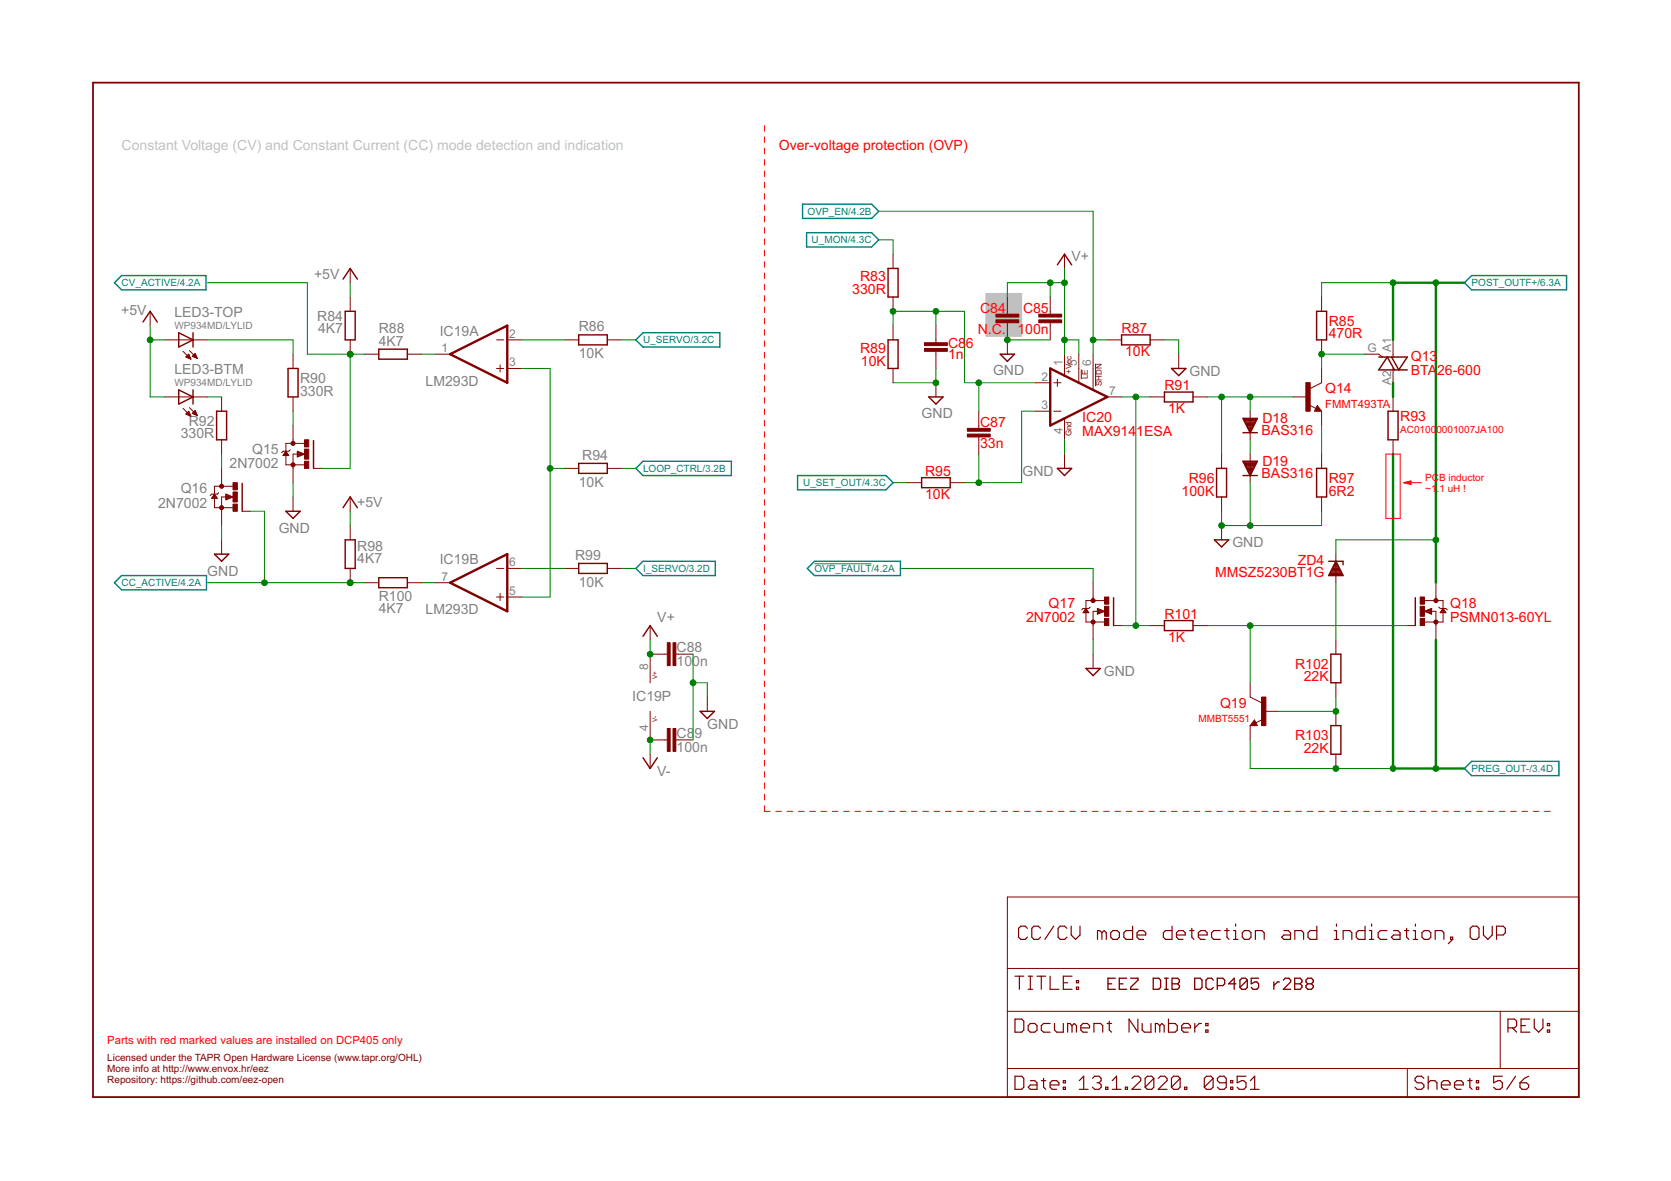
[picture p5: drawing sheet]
<svg xmlns="http://www.w3.org/2000/svg" width="297mm" height="210mm" viewBox="0 0 297 210" stroke-linecap="round" stroke-linejoin="round" font-family="sans-serif">
<path d="M175.3 52.2h6.3v7.6h-6.3z" fill="#c0c0c0" stroke="#c0c0c0" stroke-width=".18"/>
<g fill="none" stroke="#800000" stroke-width=".21">
<path d="M180.4 173.5h1.6M181.2 173.5v2.3M182.6 165l-.4-.4h-.7l-.4 .4v1.6l.4 .4h.7l.4-.4M182.8 173.5h.8M182.8 175.8h.8M183.2 173.5v2.3M184.3 173.5h1.6M185 165l-.4-.4h-.8l-.4 .4v1.6l.4 .4h.8l.4-.4M185.1 173.5v2.3M186.7 173.5v2.3h1.5M187.3 164.6l-1.6 2.4M189 174.7h.8"/>
<path d="M189.7 165l-.4-.4h-.8l-.4 .4v1.6l.4 .4h.8l.4-.4M190.4 164.6v1.6l.8 .8 .8-.8v-1.6M190.6 173.5h-1.6v2.3h1.6M191.3 175.5h.4v.3h-.4zM191.3 174.3h.4v.4h-.4zM195.9 165.8l-.4-.4h-.4v1.6M195.9 165.8v1.2M195.9 165.8l.4-.4 .4 .4v1.2M197.4 165.8l.4-.4h.8l.4 .4v.8l-.4 .4h-.8l-.4-.4zM201.3 164.6v2.4h-1.1l-.4-.4v-.8l.4-.4h1.1M202.1 166.2h1.6v-.4l-.4-.4h-.8l-.4 .4v.8l.4 .4h.8M208.3 164.6v2.4h-1.1l-.4-.4v-.8l.4-.4h1.1"/>
<path d="M209.1 166.2h1.6v-.4l-.4-.4h-.8l-.4 .4v.8l.4 .4h.8M211.5 165.4h.7M211.9 165v1.6l.3 .4M213 166.2h1.6v-.4l-.4-.4h-.8l-.4 .4v.8l.4 .4h.8M216.9 165.4h-1.1l-.4 .4v.8l.4 .4h1.1M217.7 165.4h.8M218.1 165v1.6l.4 .4M219.3 167h.7M219.3 165.4h.3v1.6M219.6 164.2v.4M220.8 165.8l.4-.4h.8l.4 .4v.8l-.4 .4h-.8l-.4-.4zM223.2 167v-1.6h1.1l.4 .4v1.2"/>
<path d="M228.2 165.4h.8l.4 .4v1.2h-1.2l-.4-.4 .4-.4h1.2M230.2 167v-1.6h1.2l.3 .4v1.2M234.1 164.6v2.4h-1.2l-.4-.4v-.8l.4-.4h1.2M237.2 167h.8M237.2 165.4h.4v1.6M237.6 164.2v.4M238.8 167v-1.6h1.1l.4 .4v1.2M242.7 164.6v2.4h-1.2l-.4-.4v-.8l.4-.4h1.2M243.4 167h.8M243.4 165.4h.4v1.6M243.8 164.2v.4M246.5 165.4h-1.1l-.4 .4v.8l.4 .4h1.1"/>
<path d="M247.7 165.4h.8l.4 .4v1.2h-1.2l-.4-.4 .4-.4h1.2M249.7 165.4h.7M250 165v1.6l.4 .4M251.2 167h.8M251.2 165.4h.4v1.6M251.6 164.2v.4M252.8 165.8l.4-.4h.8l.3 .4v.8l-.3 .4h-.8l-.4-.4zM255.1 167v-1.6h1.2l.4 .4v1.2M257.9 166.6h.3v.4h-.3zM258.2 167l-.7 .7M261.3 165l.4-.4h.8l.4 .4v1.6l-.4 .4h-.8l-.4-.4zM263.7 164.6v1.6l.8 .8 .8-.8v-1.6"/>
<path d="M266 166.2h1.2l.4-.4v-.8l-.4-.4h-1.2v2.4M180.4 181.1h1.2l.4 .4v1.6l-.4 .4h-1.2zM180.4 191.3h1.2l.4 .4v1.5l-.4 .4h-1.2zM182.8 182.3l.4-.4h.7l.4 .4v.8l-.4 .4h-.7l-.4-.4zM183.2 192.1h.7l.4 .3v1.2h-1.1l-.4-.4 .4-.4h1.1M185.1 192.1h.8M185.5 191.7v1.5l.4 .4M186.7 192.8h1.5v-.4l-.4-.3h-.8l-.3 .3v.8l.3 .4h.8M186.7 181.9h-1.2l-.4 .4v.8l.4 .4h1.2M187.5 181.9v1.2l.3 .4h1.2v-1.6M189 193.2h.4v.4h-.4zM189 192.1h.4v.3h-.4z"/>
<path d="M190.6 182.3l-.4-.4h-.4v1.6M190.6 182.3l.4-.4 .3 .4v1.2M190.6 182.3v1.2M191.9 193.6h1.5M191.9 192.1l.7-.8v2.3M192.1 182.7h1.6v-.4l-.4-.4h-.8l-.4 .4v.8l.4 .4h.8M194.2 191.7l.4-.4h.8l.3 .4v.4l-.3 .3M194.5 183.5v-1.6h1.1l.4 .4v1.2M195 192.4h.4M195.4 192.4l.3 .4v.4l-.3 .4h-.8l-.4-.4M196.5 193.2h.4v.4h-.4zM196.8 181.9h.8"/>
<path d="M197.2 181.5v1.6l.4 .4M197.7 193.6h1.6M197.7 192.1l.8-.8v2.3M200 193.2h.4v.4h-.4zM201.2 191.7l.4-.4h.8l.4 .4v.4l-1.6 1.5h1.6M202.3 181.1v2.4l-1.6-2.4v2.4M203 181.9v1.2l.4 .4h1.2v-1.6M205.1 191.7v1.5l-.4 .4h-.8l-.3-.4M205.1 191.7l-.4-.4h-.8l-.3 .4v1.5M205.1 191.7l-1.5 1.5M205.9 191.7l.4-.4h.8l.4 .4v.4l-1.6 1.5h1.6M206.2 182.3l-.4-.4h-.4v1.6"/>
<path d="M206.2 182.3v1.2M206.2 182.3l.3-.4 .4 .4v1.2M207.7 181.1v2.4h1.2l.4-.4v-.8l-.4-.4h-1.2M209.8 191.7v1.5l-.4 .4h-.8l-.4-.4M209.8 191.7l-.4-.4h-.8l-.4 .4v1.5M209.8 191.7l-1.6 1.5M210.1 182.7h1.5v-.4l-.4-.4h-.8l-.3 .4v.8l.3 .4h.8M210.6 193.2h.4v.4h-.4zM212.4 181.9v1.6M213.6 181.9h-.4l-.8 .8M214.3 183.1h.4v.4h-.4zM214.3 181.9h.4v.4h-.4z"/>
<path d="M215.6 191.7v1.5l-.4 .4h-.7l-.4-.4M215.6 191.7l-.4-.4h-.7l-.4 .4v1.5M215.6 191.7l-1.5 1.5M218 192.4h-1.2l-.4-.3v-.4l.4-.4h.8l.4 .4v1.5l-.4 .4h-.8l-.4-.4M218.8 193.2h.3v.4h-.3zM218.8 192.1h.3v.3h-.3zM221.5 191.3h-1.6v1.1l.8-.3h.4l.4 .3v.8l-.4 .4h-.8l-.4-.4M222.3 193.6h1.5M222.3 192.1l.7-.8v2.3M253.1 191.7l-.4-.4h-.8l-.4 .4v.4l.4 .3h.8l.4 .4v.4l-.4 .4h-.8l-.4-.4M253.9 192.4l.4-.3h.8l.3 .3v1.2M253.9 191.3v2.3"/>
<path d="M256.2 192.8h1.6v-.4l-.4-.3h-.8l-.4 .3v.8l.4 .4h.8M258.6 192.8h1.5v-.4l-.4-.3h-.7l-.4 .3v.8l.4 .4h.7M260.9 192.1h.8M261.3 191.7v1.5l.4 .4M262.4 193.2h.4v.4h-.4zM262.4 192.1h.4v.3h-.4zM267.1 191.3h-1.6v1.1l.8-.3h.4l.4 .3v.8l-.4 .4h-.8l-.4-.4M268.1 182.7h1.1l.4-.4v-.8l-.4-.4h-1.1v2.4M268.8 182.7l.8 .8M269.4 191.3l-1.6 2.3M270.2 192.4h1.2l.3 .4v.4l-.3 .4h-.8l-.4-.4zM270.4 182.3h.8"/>
<path d="M271.7 191.3l-.7 .4-.8 .7M271.9 181.1h-1.5v2.4h1.5M272.7 181.1v1.6l.8 .8 .8-.8v-1.6M275.1 183.1h.4v.4h-.4zM275.1 181.9h.4v.4h-.4z"/>
</g>
<path d="M16.5 14.7h264.1v180.3h-264.1z" fill="none" stroke="#800000" stroke-width=".32"/>
<g fill="none" stroke="#800000" stroke-width=".18">
<path d="M26.7 55.3v2.6M62.3 47.7v2.5M62.3 52.8v2.5M158.7 45.2v2.5M158.7 52.8v2.5M158.7 57.9v2.5M166.4 57.9v3M179.1 52.8v3M179.1 57.4v5.5M186.7 52.8v3M186.7 57.4v3M189.2 45.2v2.5"/>
<path d="M234.9 52.8v2.5M29.2 60.4h7.7M29.2 70.5h7.7M32.5 62.4l1.4 1.4M32.5 72.6l1.4 1.4M33 63.5l.5-.6 .4 .9zM33 73.6l.5-.5 .4 .9zM33.1 63.4h.6M33.1 73.5h.6M33.1 73.7h.7M33.2 63.5h.6M33.2 63.3h.5"/>
<path d="M33.2 73.4h.5M33.3 63.2h.3M33.4 73.3h.2M33.4 73.8h.4M33.4 63h.2M33.5 63.6h.3M33.5 73.2h.1M33.7 62.3l1.4 1.4M33.7 72.5l1.4 1.4M33.7 73.9h.2M33.8 63.8h.1M34.2 63.3l.5-.5 .4 .9z"/>
<path d="M34.2 73.5l.5-.5 .4 .9zM34.2 63.3h.7M34.2 73.4h.7M34.3 73.5h.6M34.4 63.4h.5M34.4 63.2h.4M34.4 73.3h.4M34.5 63h.3M34.5 73.2h.3M34.6 62.9h.1M34.6 73.7h.4M34.6 73h.1"/>
<path d="M34.6 63.5h.4M34.9 73.8h.1M34.9 63.6h.2M39.4 70.5v2.6M39.4 78.2v2.5M51.6 79.9l-.3 .3h-1l-.2 .3M52.1 62.9v2.6M52.1 70.5v2.6M52.1 75.6v3.2M54.1 78.8h-3.3v3.8h3.3M62.3 60.4v2.5M64.8 62.9h2.5"/>
<path d="M72.4 62.9h2.6M77.5 62.9h2.5M88.3 60.4h1.2M88.3 65.5h1.2M88.9 64.9v1.2M90.2 60.4h2.5M90.2 65.5h2.5M100.3 60.4h2.6M107.9 60.4h2.6M158.7 65.5v2.5M166.4 62.4v3.1M166.4 68v2.5"/>
<path d="M174 73.1v3M174 77.7v3M184.1 73.1h2.6M184.1 68h2.6M187.3 73.1h1.3M187.3 68h1.3M188 67.4v1.3M189.2 62.9v3.9M189.2 74.4v3.8M191.8 62.9v5.1M192.2 65.7v1.7M194.3 62.9v6.4"/>
<path d="M194.8 64.6v4.1M196.8 60.4h2.6M196.8 70.5h2.6M204.4 60.4h2.6M204.4 70.5h2.6M209.5 62.9v2.6M212.1 70.5h2.5M222.2 73.1v5.1M229.8 70.5h2.6M232.7 72l1.2 .6M234.2 72.1l.7 1h-1.2zM234.9 65.5v2.5l-2 1"/>
<path d="M234.9 60.4v2.5M234.9 73.1v2.5M242.5 62.9h2.6l.6 .6M247.6 60.4v3.1M247.6 65.5v2.5M247.6 70.5v2.6M247.6 78.2v2.5M37.7 88.5h.9M37.8 88.4h.7M37.8 88.2h.6M37.9 88.1h.4M38 88h.2"/>
<path d="M38.1 87.9h.1M38.1 87.8l.5 .8h-1zM38.9 87.6l-.3 .2h-1l-.2 .3M39.4 83.2v3.2M39.4 95.9v2.6M40.2 87.8l1.2 .5-1.2 .5zM40.2 88.7h.2M40.2 88.6h.5M40.2 88.5h.8M40.2 88.4h1.1M40.2 88.2h1M40.2 88.1h.7"/>
<path d="M40.2 88h.4M40.2 87.9h.1M40.3 88.3h-.9v5.1M41.4 86.4h-3.3v3.8h3.3M43.1 90.9h1.4M50.4 80.9h.9M50.4 80.8h.8M50.5 80.6h.6M50.6 80.5h.4M50.7 80.4h.2M50.8 80.3h.1M50.8 80.2l.5 .8h-1z"/>
<path d="M52.1 88.3v2.6M52.9 80.2l1.2 .5-1.2 .5zM52.9 81.1h.2M52.9 81h.5M52.9 80.9h.8M52.9 80.8h1.1M52.9 80.6h1M52.9 80.5h.7M52.9 80.4h.4M52.9 80.3h.1M53 80.7h-.9v5.1M55.7 83.2h1.5"/>
<path d="M62.3 88.3v2.6M62.3 93.4v2.5M100.3 83.2h2.6M107.9 83.2h2.6M161.3 85.8h2.5M168.9 85.8h2.5M189.2 80.7v2.5M217.1 80.7v2.5M217.1 88.3v2.6M217.1 93.4v2.5M222.2 80.7v5.1M234.9 80.7v2.5"/>
<path d="M234.9 88.3v2.6M237.5 98.5v5.1M62.3 101v2.6M64.8 103.6h2.5M72.4 103.6h2.6M77.5 103.6h2.5M88.3 101h1.2M88.3 106.1h1.2M88.9 105.5v1.2M90.2 101h2.5M90.2 106.1h2.5M100.3 101h2.6"/>
<path d="M107.9 101h2.6M115.6 111.2v2.5M118.6 116.3h-3v5M120.1 116.3h3.1M192.6 108.9h.9M192.6 108.8h.8M192.7 108.6h.7M192.8 108.5h.5M192.9 108.4h.3M193 108.3h.1M193 108.1l.5 .8h-1zM193.8 107.9l-.3 .2h-1l-.2 .3"/>
<path d="M194.3 103.6v3.1M194.3 116.3v2.5M195.1 108.1l1.2 .5-1.2 .6zM195.1 109.1h.1M195.1 109h.4M195.1 108.9h.7M195.1 108.8h1M195.1 108.6h1.2M195.1 108.5h.9M195.1 108.4h.6M195.1 108.3h.3M195.1 108.1h.1"/>
<path d="M195.2 108.6h-.9v5.1M196.3 106.7h-3.3v3.9h3.3M198 111.2h1.4M204.4 111.2h2.6M212.1 111.2h2.5M237.5 113.7v2.6M250.2 111.2h1.4M253.2 108.6l1.3-.5v1.1zM253.2 106.7h3.3v3.9h-3.3M253.3 108.6h1.2M253.5 108.8h1M253.6 108.5h.9"/>
<path d="M253.8 108.9h.7M253.9 108.4h.6M254.1 109h.4M254.2 108.3h.3M254.4 108.6h.8v5.1M254.4 109.1h.1M254.5 108.1h.1M255.2 103.6v3.1M255.8 107.9l.2 .2h1l.3 .3M256 108.9h1M256.1 108.8h.8M256.2 108.6h.6"/>
<path d="M256.3 108.5h.5M256.3 108.4h.4M256.4 108.3h.2M256.5 108.1l.5 .8h-1zM115.6 126.4v5.1h3M115.6 134v2.6M120.1 131.5h3.1M125.7 123.9v2.5M222.2 121.3v2.6l2.1 1M222.2 129v2.5M223 128l.5 1h-1.3zM224.5 127.8l-1.3 .7"/>
<path d="M224.8 126.4h2.5M237.5 121.3v2.6M237.5 126.4v2.6M237.5 134v2.6M179.1 159.4h101.5v35.6h-101.5zM179.1 179.7h101.5M179.1 172.1h101.5M266.7 179.7v10.2M179.1 189.9h101.5M250.2 189.9v5.1"/>
</g>
<g fill="none" stroke="#800000" stroke-width=".23">
<path d="M197 174.9h.6M198.3 173.9h-1.3v1.9h1.3M199 174.9h.6M200.3 173.9h-1.3v1.9h1.3M201 173.9h1.3v.3l-1.3 1.3v.3h1.3M205 173.9h1l.3 .3v1.3l-.3 .3h-1zM207 173.9h.7M207 175.8h.7M207.3 173.9v1.9M208.3 173.9h1l.4 .3v.3l-.4 .4 .4 .3v.3l-.4 .3h-1zM208.3 174.9h1M212.4 173.9h1l.3 .3v1.3l-.3 .3h-1z"/>
<path d="M215.7 174.2l-.3-.3h-.7l-.3 .3v1.3l.3 .3h.7l.3-.3M216.4 175.2h1l.3-.3v-.7l-.3-.3h-1v1.9M219.7 174.9h-1.3l1-1v1.9M221.7 174.2l-.3-.3h-.7l-.3 .3v1.3M221.7 174.2v1.3l-.3 .3h-.7l-.3-.3M221.7 174.2l-1.3 1.3M223.7 173.9h-1.3v1l.7-.4h.3l.3 .4v.6l-.3 .3h-.6l-.4-.3M226.4 174.5v1.3M227.4 174.5h-.3l-.7 .7M228.1 174.2l.4-.3h.6l.3 .3v.3l-1.3 1.3h1.3M230.1 173.9h1l.3 .3v.3l-.3 .4 .3 .3v.3l-.3 .3h-1zM230.1 174.9h1"/>
<path d="M232.5 174.9l-.3-.4v-.3l.3-.3h.6l.3 .3v.3l-.3 .4M232.5 174.9l-.3 .3v.3l.3 .3h.6l.3-.3v-.3l-.3-.3M232.5 174.9h.6"/>
</g>
<g fill="none" stroke="#800000" stroke-width=".25">
<path d="M25.4 57.2l1.3-1.9 1.3 1.9M31.8 59.1l2.5 1.3-2.5 1.3zM34.3 59.1v2.6M61 49.6l1.3-1.9 1.2 1.9M61.4 55.3h1.7v5.1h-1.7zM102.9 59.5h5v1.8h-5zM157.9 47.7h1.7v5.1h-1.7zM188 47.1l1.2-1.9 1.3 1.9M199.4 59.5h5v1.8h-5zM234 55.3h1.8v5.1h-1.8zM31.8 69.3l2.5 1.2-2.5 1.3zM34.3 69.3v2.5"/>
<path d="M38.5 73.1h1.8v5.1h-1.8zM51.2 65.5h1.8v5h-1.8zM55.7 78.3v4.9M67.3 62.1h5.1v1.7h-5.1zM157.9 60.4h1.7v5.1h-1.7zM165.1 70.5h2.5l-1.2 1.3zM177.8 62.9h2.5l-1.2 1.3zM207 69.7h5.1v1.7h-5.1zM208.3 65.5h2.5l-1.3 1.3zM221 76.9h2.5M221 74.4h2.5l-1.3 2.5zM221.1 74.6h2.3"/>
<path d="M221.2 74.8h2.1M221.3 75h1.9M221.4 75.2h1.7M221.5 75.5h1.5M221.6 75.7h1.2M221.7 75.9h1M221.8 76.1h.8M222 76.3h.5M222.1 76.6h.3M222.2 76.8h.1M234.2 72.6l.1 .2h-.4l.3-.5 .5 .7h-.8M245.1 63.5h5.1l-1.6 2.2-1.2-2.2"/>
<path d="M246.7 73.1h1.8v5.1h-1.8zM247.9 65.7l-1.3-2.2-1.5 2.2h5.1M38.1 98.5h2.6l-1.3 1.3zM43.1 85.9v5M50.8 90.9h2.6l-1.3 1.2zM61 90.2l1.3-1.9 1.2 1.9M61.4 95.9h1.7v5.1h-1.7zM102.9 82.4h5v1.7h-5zM163.8 84.9h5.1v1.8h-5.1zM188 83.2h2.5l-1.3 1.3zM215.9 95.9h2.5l-1.3 1.3zM216.3 83.2h1.7v5.1h-1.7z"/>
<path d="M221 84.5h2.5M221 82h2.5l-1.3 2.5zM221 82.1h2.4M221.1 82.3h2.2M221.3 82.5h1.9M221.4 82.8h1.7M221.5 83h1.5M221.6 83.2h1.3M221.7 83.4h1.1M221.8 83.7h.9M221.9 83.9h.6M222 84.1h.4"/>
<path d="M222.1 84.3h.2M234 83.2h1.8v5.1h-1.8zM236.2 99.8h2.5v.6M237.4 99.9h.1M237.5 99.8l1.2 2.5h-2.5zM67.3 102.7h5.1v1.8h-5.1zM102.9 100.1h5v1.8h-5zM114.3 113.1l1.3-1.9 1.2 1.9M193 118.8h2.6l-1.3 1.3zM198 106.2v5M207 110.3h5.1v1.8h-5.1zM236.3 102.1h2.4"/>
<path d="M236.4 101.9h2.1M236.5 101.7h1.9M236.6 116.3h1.8v5h-1.8zM236.6 101.5h1.7M236.7 101.2h1.5M236.9 101h1.2M237 100.8h1M237.1 100.6h.8M237.2 100.3h.6M237.3 100.1h.3M251.6 106.2v5M114.3 134.7l1.3 1.9 1.2-1.9"/>
<path d="M124.5 126.4h2.5l-1.3 1.3zM223 128.5l-.1 .2h.3l-.2-.5-.5 .6h.7M236.6 129h1.8v5h-1.8z"/>
</g>
<g fill="#800000" stroke="#800000" stroke-width=".18">
<path d="M118.6 114.2h.5v4.1h-.5z"/>
<path d="M119.6 114.2h.5v4.1h-.5z"/>
<path d="M118.6 129.5h.5v4h-.5z"/>
<path d="M119.6 129.5h.5v4h-.5z"/>
<path d="M41.4 89.6h.8v1.3h-.8z"/>
<path d="M41.4 85.8h.8v1.3h-.8z"/>
<path d="M41.4 87.4h.8v1.8h-.8z"/>
<path d="M54.1 82h.8v1.2h-.8z"/>
<path d="M54.1 78.2h.8v1.2h-.8z"/>
<path d="M54.1 79.8h.8v1.8h-.8z"/>
<path d="M232.1 68h.8v5.1h-.8z"/>
<path d="M177 56.9h4.1v.5h-4.1z"/>
<path d="M177 55.8h4.1v.5h-4.1z"/>
<path d="M184.7 55.8h4v.5h-4z"/>
<path d="M184.7 56.9h4v.5h-4z"/>
<path d="M164.3 60.9h4.1v.5h-4.1z"/>
<path d="M164.3 61.9h4.1v.5h-4.1z"/>
<path d="M172 77.2h4v.5h-4z"/>
<path d="M172 76.1h4v.5h-4z"/>
<path d="M196.3 109.9h.8v1.3h-.8z"/>
<path d="M196.3 106.1h.8v1.3h-.8z"/>
<path d="M196.3 107.8h.8v1.7h-.8z"/>
<path d="M252.5 109.9h.7v1.3h-.7z"/>
<path d="M252.5 106.1h.7v1.3h-.7z"/>
<path d="M252.5 107.8h.7v1.7h-.7z"/>
<path d="M224.3 123.9h.7v5.1h-.7z"/>
</g>
<g fill="#800000" stroke="#800000" stroke-width=".18">
<circle cx="39.4" cy="86.4" r=".36"/>
<circle cx="39.4" cy="90.2" r=".36"/>
<circle cx="52.1" cy="78.8" r=".36"/>
<circle cx="52.1" cy="82.6" r=".36"/>
<circle cx="194.3" cy="106.7" r=".36"/>
<circle cx="194.3" cy="110.6" r=".36"/>
<circle cx="255.2" cy="106.7" r=".36"/>
<circle cx="255.2" cy="110.6" r=".36"/>
</g>
<path d="M80 62.9l10.2-5v10.1zM186.7 65.5l10.1 5-10.1 5.1zM80 103.6l10.2-5.1v10.1z" fill="none" stroke="#800000" stroke-width=".42"/>
<g fill="none" stroke="#008000" stroke-width=".18">
<path d="M156.2 37.5h38.1v25.4M26.7 57.9v12.6h2.5M36.9 50.2h17.7v12.7h10.2M62.3 50.2v2.6M156.2 42.6h2.5v2.6M158.7 57.9v-2.6h12.7v12.7h12.7M166.4 55.3v2.6M186.7 50.2v2.6M189.2 50.2h-10.1v2.6M189.2 47.7v15.2M247.6 50.2h-12.7v2.6M26.7 60.4h2.5"/>
<path d="M36.9 60.4h15.2v2.5M36.9 70.5h2.5M52.1 73.1v2.5M62.3 62.9v20.3h-5.1M75 62.9h2.5M92.7 60.4h7.6M92.7 65.5h5.1v40.6h-5.1M110.5 60.4h2.5M166.4 65.5v2.5h-7.7M174 68v5.1M179.1 60.4h7.6M184.1 73.1h-2.5v12.7h-10.2"/>
<path d="M189.2 78.2v2.5M189.2 60.4h2.6v2.5M194.3 60.4h2.5M199.4 70.5h5M201.9 70.5v40.7M207 60.4h2.5v2.5M214.6 70.5h15.2M217.1 70.5v10.2M222.2 70.5v2.6M222.2 78.2v2.5M234.9 75.6v5.1M242.5 62.9h-7.6v2.6"/>
<path d="M39.4 80.7v2.5M39.4 93.4v2.5M44.5 90.9h2.5v12.7M52.1 85.8v2.5M62.3 90.9v2.5M97.8 83.2h2.5M110.5 83.2h2.5M158.7 85.8h2.6M174 80.7v5.1M217.1 90.9v2.5h17.8v-2.5M222.2 85.8v7.6M255.2 95.9h-17.7v2.6"/>
<path d="M36.9 103.6h27.9M75 103.6h2.5M92.7 101h7.6M110.5 101h2.5M115.6 113.7v2.6M123.2 116.3v15.2M160 101h34.3v2.6M194.3 113.7v2.6M199.4 111.2h5M214.6 111.2h35.6M222.2 111.2v10.1M237.5 103.6v10.1"/>
<path d="M115.6 131.5v2.5M123.2 121.3h2.5v2.6M222.2 131.5v5.1h25.4M237.5 123.9v2.5h-10.2"/>
</g>
<g fill="#008000" stroke="#008000" stroke-width=".18">
<circle cx="115.6" cy="116.3" r=".51"/>
<circle cx="186.7" cy="50.2" r=".51"/>
<circle cx="189.2" cy="50.2" r=".51"/>
<circle cx="189.2" cy="60.4" r=".51"/>
<circle cx="115.6" cy="131.5" r=".51"/>
<circle cx="26.7" cy="60.4" r=".51"/>
<circle cx="62.3" cy="62.9" r=".51"/>
<circle cx="62.3" cy="103.6" r=".51"/>
<circle cx="47" cy="103.6" r=".51"/>
<circle cx="97.8" cy="83.2" r=".51"/>
<circle cx="123.2" cy="121.3" r=".51"/>
<circle cx="179.1" cy="60.4" r=".51"/>
<circle cx="166.4" cy="68" r=".51"/>
<circle cx="222.2" cy="93.4" r=".51"/>
<circle cx="217.1" cy="93.4" r=".51"/>
<circle cx="234.9" cy="62.9" r=".51"/>
<circle cx="222.2" cy="70.5" r=".51"/>
<circle cx="217.1" cy="70.5" r=".51"/>
<circle cx="158.7" cy="55.3" r=".51"/>
<circle cx="166.4" cy="55.3" r=".51"/>
<circle cx="174" cy="68" r=".51"/>
<circle cx="174" cy="85.8" r=".51"/>
<circle cx="255.2" cy="136.6" r=".51"/>
<circle cx="247.6" cy="136.6" r=".51"/>
<circle cx="237.5" cy="136.6" r=".51"/>
<circle cx="194.3" cy="60.4" r=".51"/>
<circle cx="201.9" cy="70.5" r=".51"/>
<circle cx="201.9" cy="111.2" r=".51"/>
<circle cx="237.5" cy="126.4" r=".51"/>
<circle cx="222.2" cy="111.2" r=".51"/>
<circle cx="247.6" cy="50.2" r=".51"/>
<circle cx="255.2" cy="50.2" r=".51"/>
<circle cx="255.2" cy="95.9" r=".51"/>
</g>
<path d="M255.2 50.2v53.4M260.3 50.2h-12.7v10.2M247.6 68v2.5M247.6 80.7v55.9h12.7M255.2 113.7v22.9" fill="none" stroke="#008000" stroke-width=".42"/>
<g fill="none" stroke="#f00" stroke-width=".18">
<path d="M135.9 22.3v1M135.9 24.3v1M135.9 26.3v1M135.9 28.4v1M135.9 30.4v1M135.9 32.4v1M135.9 34.4v1M135.9 36.4v1M135.9 38.4v1M135.9 40.4v1.1M135.9 42.5v1M135.9 44.5v1"/>
<path d="M135.9 46.5v1M135.9 48.5v1M135.9 50.5v1M135.9 52.5v1.1M135.9 54.5v1.1M135.9 56.6v1M135.9 58.6v1M135.9 60.6v1M135.9 62.6v1M135.9 64.6v1M135.9 66.6v1M135.9 68.6v1.1"/>
<path d="M135.9 70.7v1M135.9 72.7v1M135.9 74.7v1M135.9 76.7v1M135.9 78.7v1M135.9 80.7v1M135.9 82.7v1.1M135.9 84.8v1M135.9 86.8v1M135.9 88.8v1M135.9 90.8v1M135.9 92.8v1"/>
<path d="M135.9 94.8v1M135.9 96.9v1M135.9 98.9v1M246.4 80.7h2.5v11.4h-2.5zM249.5 85.8h3.2M249.5 85.8l1.3-.3v.6zM249.7 85.8h1.1M249.9 85.7h.9M250.2 86h.6M250.4 85.6h.4M250.7 86.1h.1M135.9 100.9v1"/>
<path d="M135.9 102.9v1M135.9 104.9v1M135.9 106.9v1M135.9 108.9v1.1M135.9 111v1M135.9 113v1M135.9 115v1M135.9 117v1M135.9 119v1M135.9 121v1M135.9 123v1.1M135.9 125.1v1"/>
<path d="M135.9 127.1v1M135.9 129.1v1M135.9 131.1v1M135.9 133.1v1M135.9 135.1v1M135.9 137.1v1.1M135.9 139.1v1.1M135.9 141.2v1M135.9 143.2v1h1M137.9 144.2h1M139.9 144.2h1M141.9 144.2h1"/>
<path d="M143.9 144.2h1M145.9 144.2h1M148 144.2h.9M150 144.2h1M152 144.2h1M154 144.2h1M156 144.2h1M158 144.2h1M160 144.2h1M162 144.2h1M164 144.2h1M166 144.2h1"/>
<path d="M168 144.2h1.1M170.1 144.2h1M172.1 144.2h1M174.1 144.2h1M176.1 144.2h1M178.1 144.2h1M180.1 144.2h1M182.1 144.2h1M184.1 144.2h1M186.1 144.2h1M188.2 144.2h.9M190.2 144.2h1"/>
<path d="M192.2 144.2h1M194.2 144.2h1M196.2 144.2h1M198.2 144.2h1M200.2 144.2h1M202.2 144.2h1M204.2 144.2h1M206.2 144.2h1M208.2 144.2h1.1M210.2 144.2h1.1M212.3 144.2h1M214.3 144.2h1"/>
<path d="M216.3 144.2h1M218.3 144.2h1M220.3 144.2h1M222.3 144.2h1M224.3 144.2h1M226.3 144.2h1M228.3 144.2h1M230.3 144.2h1.1M232.3 144.2h1.1M234.4 144.2h1M236.4 144.2h1M238.4 144.2h1"/>
<path d="M240.4 144.2h1M242.4 144.2h1M244.4 144.2h1M246.4 144.2h1M248.4 144.2h1M250.4 144.2h1.1M252.5 144.2h.9M254.5 144.2h1M256.5 144.2h1M258.5 144.2h1M260.5 144.2h1M262.5 144.2h1"/>
<path d="M264.5 144.2h1M266.5 144.2h1M268.5 144.2h1M270.5 144.2h1M272.5 144.2h1.1M274.6 144.2h1"/>
</g>
<path d="M142.7 36.3h12.2l1.3 1.2-1.3 1.3h-12.2zM21.6 49h15v2.5h-15l-1.3-1.3zM143.4 41.4h11.5l1.3 1.2-1.3 1.3h-11.5zM260.3 50.2l1.3-1.2h16.9v2.5h-16.9zM113 60.4l1.3-1.3h13.7v2.6h-13.7zM113 83.2l1.3-1.2h15.7v2.5h-15.7zM141.8 84.5h15.7l1.2 1.3-1.2 1.3h-15.7zM144.8 99.8h15.3v2.5h-15.3l-1.3-1.3zM21.6 102.3h15.1v2.5h-15.1l-1.3-1.2zM113 101l1.3-1.2h12.8v2.5h-12.8zM260.3 136.6l1.3-1.3h15.5v2.6h-15.5z" fill="none" stroke="#008080" stroke-width=".25"/>
<path d="M144.8 100.2h10.1" fill="none" stroke="#008080" stroke-width=".18"/>
<text font-size="2.5" fill="#c0c0c0" x="21.6" y="26.6">Constant Voltage (CV) and Constant Current (CC) mode detection and indication</text>
<g font-size="2.5" fill="#f00">
<text x="138.4" y="26.6">Over-voltage protection (OVP)</text>
<text x="151.5" y="52.3">330R</text>
<text x="152.9" y="50">R83</text>
<text x="173.8" y="59.4">N</text>
<text x="174.2" y="55.6">C84</text>
<text x="175.6" y="59.4">.C.</text>
<text x="180.9" y="59.4">1</text>
<text x="181.9" y="55.6">C85</text>
<text x="182.2" y="59.4">00n</text>
<text x="199.4" y="59.2">R87</text>
<text x="236.2" y="58">R85</text>
<text x="152.9" y="62.7">R89</text>
<text x="153" y="65">10K</text>
<text x="168.5" y="61.9">C8</text>
<text x="168.5" y="63.8">1n</text>
<text x="171.7" y="61.9">6</text>
<text x="200" y="63.3">10K</text>
<text x="236.2" y="60.1">470R</text>
<text x="250.8" y="64.1">Q13</text>
<text x="207" y="69.4">R91</text>
<text x="235.6" y="69.9">Q14</text>
<text x="250.8" y="66.6">BTA</text>
<text x="255.5" y="66.6">26-600</text>
<text x="174.2" y="75.9">C87</text>
<text x="192.4" y="75">IC20</text>
<text x="192.4" y="77.5">MAX914</text>
<text x="202" y="77.5">1ESA</text>
<text x="207.6" y="73.5">1K</text>
<text x="224.3" y="77.3">BAS316</text>
<text x="224.4" y="75.2">D18</text>
<text x="248.9" y="74.8">R93</text>
<text x="174.2" y="79.7">33n</text>
<text x="224.4" y="82.8">D19</text>
<text x="164.5" y="84.6">R95</text>
<text x="164.5" y="88.7">10K</text>
<text x="210" y="88.1">100K</text>
<text x="211.3" y="85.9">R96</text>
<text x="224.3" y="84.9">BAS316</text>
<text x="236.2" y="85.9">R97</text>
<text x="236.2" y="88.1">6R2</text>
<text x="230.7" y="100.4">ZD4</text>
<text x="216" y="102.6">MMSZ5230BT1G</text>
<text x="182.4" y="110.6">2N7002</text>
<text x="186.4" y="108">Q17</text>
<text x="207" y="110">R101</text>
<text x="257.8" y="108">Q18</text>
<text x="257.8" y="110.6">PSMN013-60YL</text>
<text x="207.6" y="114.1">1K</text>
<text x="230.2" y="118.9">R102</text>
<text x="216.9" y="125.8">Q19</text>
<text x="231.8" y="121.1">22K</text>
<text x="230.2" y="131.6">R103</text>
<text x="231.8" y="133.8">22K</text>
</g>
<g font-size="2.5" fill="#808080">
<text x="190.5" y="46.3">V+</text>
<text x="55.8" y="49.6">+5V</text>
<text x="21.5" y="56">+5V</text>
<text x="31" y="56.3">LED3-TOP</text>
<text x="56.4" y="57">R84</text>
<text x="56.5" y="59.3">4K7</text>
<text x="67.3" y="59.2">R88</text>
<text x="78.2" y="59.6">IC19A</text>
<text x="102.9" y="58.9">R86</text>
<text x="67.3" y="61.4">4K7</text>
<text x="102.9" y="63.7">10K</text>
<text x="31" y="66.5">LED3-BTM</text>
<text x="53.4" y="70.3">330R</text>
<text x="53.4" y="68.1">R90</text>
<text x="75.7" y="68.5">LM293D</text>
<text x="176.5" y="66.6">GND</text>
<text x="211.4" y="66.7">GND</text>
<text x="32.1" y="77.9">330R</text>
<text x="33.5" y="75.7">R92</text>
<text x="163.8" y="74.4">GND</text>
<text x="40.8" y="83.3">2N7002</text>
<text x="44.8" y="80.7">Q15</text>
<text x="103.5" y="81.8">R94</text>
<text x="32.1" y="87.7">Q16</text>
<text x="102.9" y="86.6">10K</text>
<text x="181.8" y="84.5">GND</text>
<text x="28.1" y="90.2">2N7002</text>
<text x="49.5" y="94.7">GND</text>
<text x="63.5" y="90.1">+5V</text>
<text x="63.5" y="100.1">4K7</text>
<text x="63.5" y="98">R98</text>
<text x="78.2" y="100.3">IC19B</text>
<text x="102.2" y="99.5">R99</text>
<text x="219.1" y="97.2">GND</text>
<text x="36.8" y="102.3">GND</text>
<text x="67.3" y="106.8">R100</text>
<text x="102.9" y="104.3">10K</text>
<text x="67.3" y="109">4K7</text>
<text x="75.7" y="109.2">LM293D</text>
<text x="116.8" y="110.6">V+</text>
<text x="120.3" y="118.4">100n</text>
<text x="120.3" y="115.9">C88</text>
<text x="112.4" y="124.5">IC19P</text>
<text x="196.2" y="120.1">GND</text>
<text x="120.3" y="131.1">C8</text>
<text x="123.5" y="131.1">9</text>
<text x="125.7" y="129.6">GND</text>
<text x="116.8" y="137.9">V-</text>
<text x="120.3" y="133.7">100n</text>
</g>
<g font-size="2.1" fill="#808080">
<text x="78.5" y="62.6">1</text>
<text x="90.5" y="60">2</text>
<text x="90.5" y="65.1">3</text>
<text x="188.9" y="65.1" transform="rotate(-90 188.9 65.1)">1</text>
<text x="191.4" y="65.1" transform="rotate(-90 191.4 65.1)">5</text>
<text x="193.9" y="65.1" transform="rotate(-90 193.9 65.1)">6</text>
<text x="243.1" y="62.6">G</text>
<text x="247.3" y="62.6" transform="rotate(-90 247.3 62.6)">A1</text>
<text x="185.1" y="67.7">2</text>
<text x="197.2" y="70.2">7</text>
<text x="247.3" y="68.5" transform="rotate(-90 247.3 68.5)">A2</text>
<text x="185.1" y="72.7">3</text>
<text x="188.9" y="77.2" transform="rotate(-90 188.9 77.2)">4</text>
<text x="90.5" y="100.7">6</text>
<text x="78.5" y="103.2">7</text>
<text x="90.5" y="105.8">5</text>
<text x="115.2" y="119" transform="rotate(-90 115.2 119)">8</text>
<text x="115.2" y="129.9" transform="rotate(-90 115.2 129.9)">4</text>
</g>
<g font-size="2" fill="#f00">
<text x="235.6" y="72.5">FMMT493TA</text>
<text x="19.1" y="185.5">Parts with red marked values are installed on DCP405 only</text>
</g>
<g font-size="1.8" fill="#008080">
<text x="143.6" y="38.2">OVP_EN/4.2B</text>
<text x="144.3" y="43.3">U_MON/4.3C</text>
<text x="21.6" y="50.9">CV_ACTIVE/4.2A</text>
<text x="261.6" y="50.9">POST_OUTF+/6.3A</text>
<text x="114.3" y="61">U_SERVO/3.2C</text>
<text x="114.3" y="83.9">LOOP_CTRL/3.2B</text>
<text x="142.8" y="86.4">U_SET_OUT/4.3C</text>
<text x="114.3" y="101.7">I_SERVO/3.2D</text>
<text x="144.8" y="101.7">OVP_FAULT/4.2A</text>
<text x="21.6" y="104.2">CC_ACTIVE/4.2A</text>
<text x="261.6" y="137.2">PREG_OUT-/3.4D</text>
</g>
<g font-size="1.8" fill="#808080">
<text x="31" y="58.5">WP934MD/LYLID</text>
<text x="31" y="68.7">WP934MD/LYLID</text>
</g>
<g font-size="1.8" fill="#f00">
<text x="248.9" y="77">AC0100</text>
<text x="255.3" y="77">0001007JA100</text>
<text x="253.3" y="85.5">PCB inductor</text>
<text x="253.3" y="87.4">~1</text>
<text x="255.4" y="87.4">.1 uH !</text>
<text x="213" y="128.3">MMBT5551</text>
</g>
<g font-size="1.8" fill="#800000">
<text x="19.1" y="188.6">Licensed under the TAPR Open Hardware License (www.tapr.org/OHL)</text>
<text x="19.1" y="190.5">More info at http://www.envox.hr/eez</text>
<text x="19.1" y="192.4">Repository: https://github.com/eez-open</text>
</g>
<g font-size="1.4" fill="#800000">
<text x="190.5" y="66.4" transform="rotate(-90 190.5 66.4)">+Vcc</text>
<text x="193.3" y="67.4" transform="rotate(-90 193.3 67.4)">LE</text>
<text x="195.9" y="68.7" transform="rotate(-90 195.9 68.7)">SHDN</text>
<text x="190.5" y="77.5" transform="rotate(-90 190.5 77.5)">Gnd</text>
</g>
<g font-size="1.1" fill="#800000">
<text x="116.8" y="120.7" transform="rotate(-90 116.8 120.7)">V+</text>
<text x="116.8" y="128.3" transform="rotate(-90 116.8 128.3)">V-</text>
</g>
</svg>
